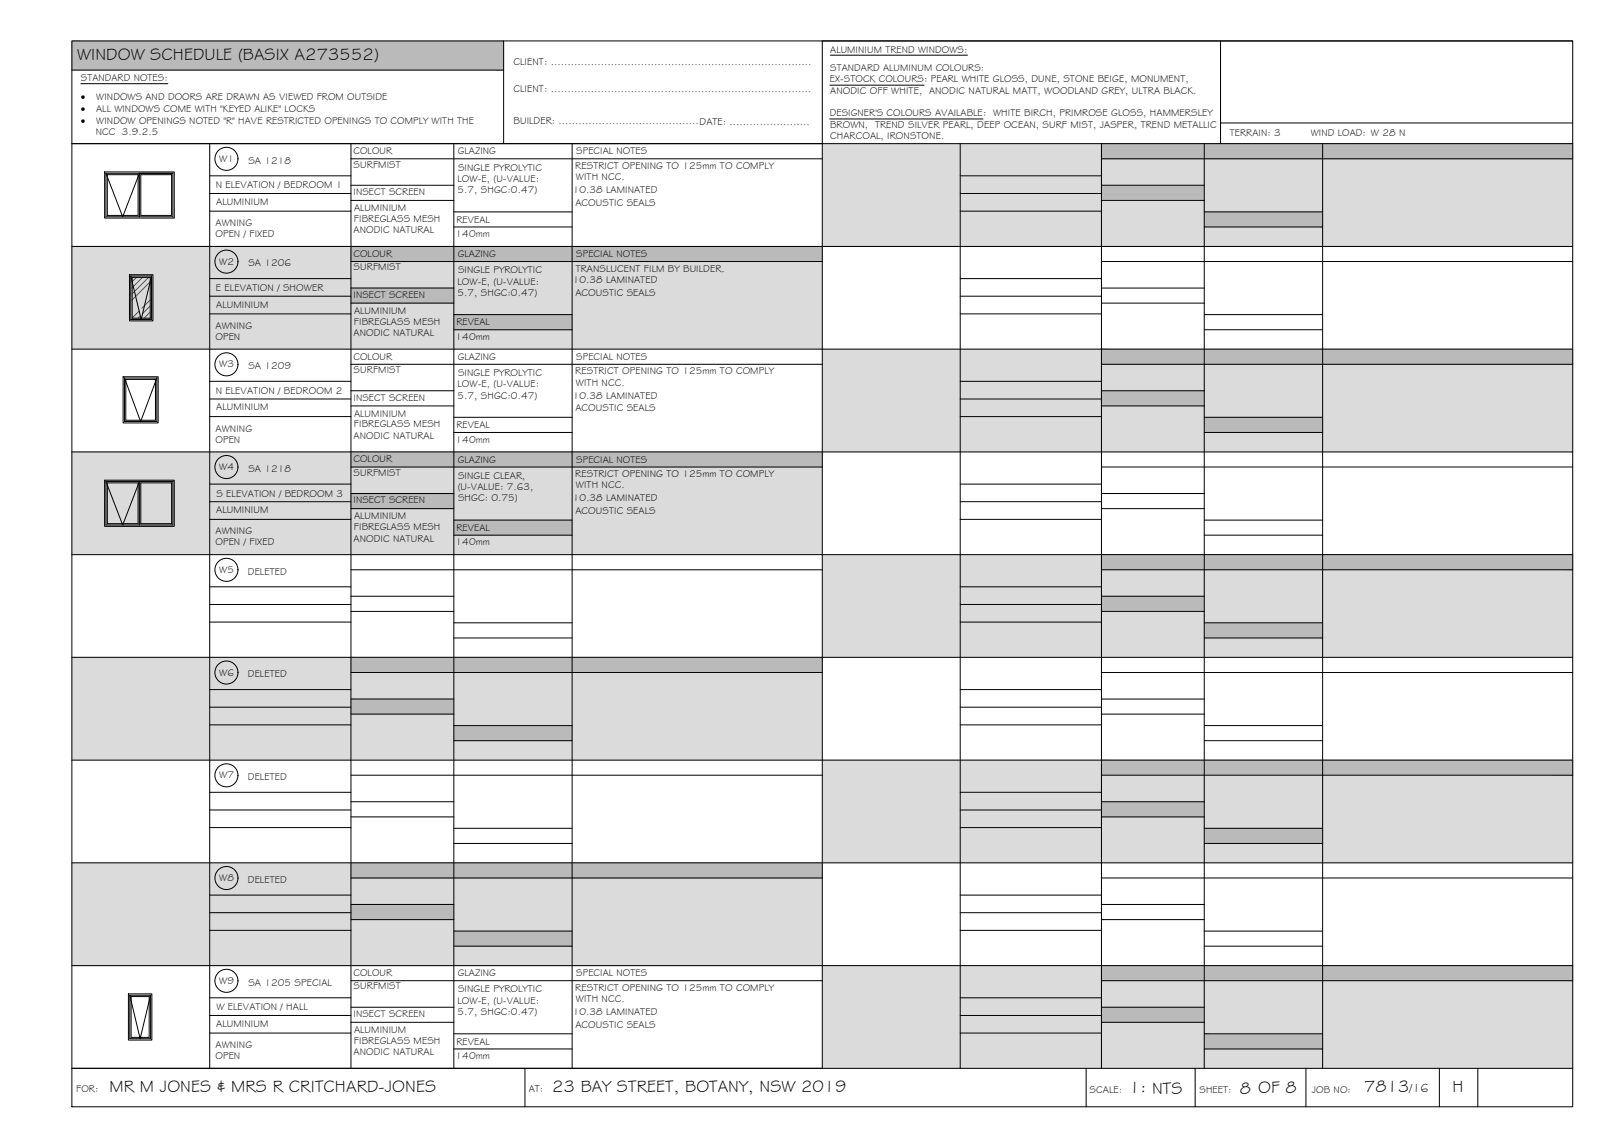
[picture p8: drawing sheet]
<svg xmlns="http://www.w3.org/2000/svg" width="420mm" height="297mm" viewBox="0 0 420 297" stroke-linecap="round" stroke-linejoin="round" font-family="sans-serif">
<!-- layer: WINDOW SCHEDULE HATCH -->
<g fill="#dbdbdb" stroke="#dbdbdb" stroke-width=".26">
<path d="M213.7 37.3l195 26.7v-26.7zM213.7 37.3l195 26.7h-195z"/>
<path d="M18.7 64l195 26.7v-26.7zM18.7 64l195 26.7h-195z"/>
<path d="M213.7 90.7l195 26.7v-26.7zM213.7 90.7l195 26.7h-195z"/>
<path d="M18.7 117.4l195 26.7v-26.7zM18.7 117.4l195 26.7h-195z"/>
<path d="M213.7 144.1l195 26.7v-26.7zM213.7 144.1l195 26.7h-195z"/>
<path d="M18.7 170.8l195 26.7v-26.7zM18.7 170.8l195 26.7h-195z"/>
<path d="M213.7 197.5l195 26.7v-26.7zM213.7 197.5l195 26.7h-195z"/>
<path d="M18.7 224.2l195 26.7v-26.7zM18.7 224.2l195 26.7h-195z"/>
<path d="M213.7 250.9l195 26.7v-26.7zM213.7 250.9l195 26.7h-195z"/>
</g>
<g fill="#bababa" stroke="#bababa" stroke-width=".26">
<path d="M18.7 10.6l112.2 7.6v-7.6zM18.7 10.6l112.2 7.6h-112.2z"/>
<path d="M286.2 37.3l122.5 4v-4zM286.2 37.3l122.5 4h-122.5z"/>
<path d="M286.2 48.1l26.7 4v-4zM286.2 48.1l26.7 4h-26.7z"/>
<path d="M312.9 55.1l30.8 3.9v-3.9zM312.9 55.1l30.8 3.9h-30.8z"/>
<path d="M91.2 64l122.5 4v-4zM91.2 64l122.5 4h-122.5z"/>
<path d="M91.2 74.9l26.7 3.9v-3.9zM91.2 74.9l26.7 3.9h-26.7z"/>
<path d="M117.9 81.8l30.8 3.9v-3.9zM117.9 81.8l30.8 3.9h-30.8z"/>
<path d="M286.2 90.7l122.5 4v-4zM286.2 90.7l122.5 4h-122.5z"/>
<path d="M286.2 101.6l26.7 3.9v-3.9zM286.2 101.6l26.7 3.9h-26.7z"/>
<path d="M312.9 108.5l30.8 3.9v-3.9zM312.9 108.5l30.8 3.9h-30.8z"/>
<path d="M91.2 117.4l122.5 4v-4zM91.2 117.4l122.5 4h-122.5z"/>
<path d="M91.2 128.3l26.7 3.9v-3.9zM91.2 128.3l26.7 3.9h-26.7z"/>
<path d="M117.9 135.2l30.8 3.9v-3.9zM117.9 135.2l30.8 3.9h-30.8z"/>
<path d="M286.2 144.1l122.5 4v-4zM286.2 144.1l122.5 4h-122.5z"/>
<path d="M286.2 155l26.7 3.9v-3.9zM286.2 155l26.7 3.9h-26.7z"/>
<path d="M312.9 161.9l30.8 3.9v-3.9zM312.9 161.9l30.8 3.9h-30.8z"/>
<path d="M91.2 170.8l122.5 4v-4zM91.2 170.8l122.5 4h-122.5z"/>
<path d="M91.2 181.6l26.7 4v-4zM91.2 181.6l26.7 4h-26.7z"/>
<path d="M117.9 188.6l30.8 3.9v-3.9zM117.9 188.6l30.8 3.9h-30.8z"/>
<path d="M286.2 197.5l122.5 4v-4zM286.2 197.5l122.5 4h-122.5z"/>
<path d="M286.2 208.4l26.7 3.9v-3.9zM286.2 208.4l26.7 3.9h-26.7z"/>
<path d="M312.9 215.3l30.8 3.9v-3.9zM312.9 215.3l30.8 3.9h-30.8z"/>
<path d="M91.2 224.2l122.5 4v-4zM91.2 224.2l122.5 4h-122.5z"/>
<path d="M91.2 235l26.7 4v-4zM91.2 235l26.7 4h-26.7z"/>
<path d="M117.9 242l30.8 3.9v-3.9zM117.9 242l30.8 3.9h-30.8z"/>
<path d="M286.2 250.9l122.5 4v-4zM286.2 250.9l122.5 4h-122.5z"/>
<path d="M286.2 261.8l26.7 3.9v-3.9zM286.2 261.8l26.7 3.9h-26.7z"/>
<path d="M312.9 268.7l30.8 3.9v-3.9zM312.9 268.7l30.8 3.9h-30.8z"/>
</g>
<!-- layer: BORDER -->
<g fill="none" stroke="#000" stroke-width=".26">
<path d="M18.7 10.6h390v277h-390zM18.7 18.2h112.2M130.9 10.6v26.7M317.1 10.6v26.7M408.7 10.6h-195v267M18.7 37.3h390M54.5 37.3v240.3M91.2 37.3v240.3M117.9 37.3v240.3M148.7 37.3v240.3M249.5 37.3v240.3M286.2 37.3v240.3"/>
<path d="M312.9 37.3v240.3M317.1 32h91.6M343.7 37.3v240.3M54.5 45.7h36.7M54.5 50.3h36.7M54.5 54.9h36.7M91.2 41.3h122.5M91.2 48.1h26.7M91.2 52.1h26.7M117.9 55.1h30.8M117.9 59h30.8M249.5 45.7h36.7"/>
<path d="M249.5 50.3h36.7M249.5 54.9h36.7M286.2 41.3h122.5M286.2 48.1h26.7M286.2 52.1h26.7M312.9 55.1h30.8M312.9 59h30.8M18.7 64h390M54.5 72.4h36.7M54.5 77h36.7M91.2 68h122.5M91.2 74.9h26.7"/>
<path d="M91.2 78.8h26.7M249.5 72.4h36.7M249.5 77h36.7M286.2 68h122.5M286.2 74.9h26.7M286.2 78.8h26.7M18.7 90.7h390M54.5 81.6h36.7M54.5 99.1h36.7M91.2 94.7h122.5M117.9 81.8h30.8M117.9 85.7h30.8"/>
<path d="M249.5 81.6h36.7M249.5 99.1h36.7M286.2 94.7h122.5M312.9 81.8h30.8M312.9 85.7h30.8M18.7 117.4h390M54.5 103.7h36.7M54.5 108.3h36.7M91.2 101.6h26.7M91.2 105.5h26.7M117.9 108.5h30.8M117.9 112.4h30.8"/>
<path d="M249.5 103.7h36.7M249.5 108.3h36.7M286.2 101.6h26.7M286.2 105.5h26.7M312.9 108.5h30.8M312.9 112.4h30.8M54.5 125.8h36.7M54.5 130.4h36.7M54.5 135h36.7M91.2 121.4h122.5M91.2 128.3h26.7M91.2 132.2h26.7"/>
<path d="M117.9 135.2h30.8M117.9 139.1h30.8M249.5 125.8h36.7M249.5 130.4h36.7M249.5 135h36.7M286.2 121.4h122.5M286.2 128.3h26.7M286.2 132.2h26.7M312.9 135.2h30.8M312.9 139.1h30.8M18.7 144.1h390M54.5 152.5h36.7"/>
<path d="M54.5 157.1h36.7M91.2 148.1h122.5M91.2 155h26.7M91.2 158.9h26.7M249.5 152.5h36.7M249.5 157.1h36.7M286.2 148.1h122.5M286.2 155h26.7M286.2 158.9h26.7M18.7 170.8h390M54.5 161.7h36.7M54.5 179.2h36.7"/>
<path d="M91.2 174.8h122.5M117.9 161.9h30.8M117.9 165.8h30.8M249.5 161.7h36.7M249.5 179.2h36.7M286.2 174.8h122.5M312.9 161.9h30.8M312.9 165.8h30.8M18.7 197.5h390M54.5 183.8h36.7M54.5 188.4h36.7M91.2 181.7h26.7"/>
<path d="M91.2 185.6h26.7M117.9 188.6h30.8M117.9 192.5h30.8M249.5 183.8h36.7M249.5 188.4h36.7M286.2 181.7h26.7M286.2 185.6h26.7M312.9 188.6h30.8M312.9 192.5h30.8M54.5 205.9h36.7M54.5 210.5h36.7M54.5 215.1h36.7"/>
<path d="M91.2 201.5h122.5M91.2 208.4h26.7M91.2 212.3h26.7M117.9 215.3h30.8M117.9 219.2h30.8M249.5 205.9h36.7M249.5 210.5h36.7M249.5 215.1h36.7M286.2 201.5h122.5M286.2 208.4h26.7M286.2 212.3h26.7M312.9 215.3h30.8"/>
<path d="M312.9 219.2h30.8M18.7 224.2h390M54.5 232.6h36.7M54.5 237.2h36.7M91.2 228.2h122.5M91.2 235h26.7M91.2 239h26.7M249.5 232.6h36.7M249.5 237.2h36.7M286.2 228.2h122.5M286.2 235h26.7M286.2 239h26.7"/>
<path d="M18.7 250.9h390M54.5 241.8h36.7M54.5 259.3h36.7M91.2 254.9h122.5M117.9 242h30.8M117.9 245.9h30.8M249.5 241.8h36.7M249.5 259.3h36.7M286.2 254.9h122.5M312.9 242h30.8M312.9 245.9h30.8M18.7 277.6h390"/>
<path d="M54.5 263.9h36.7M54.5 268.5h36.7M91.2 261.8h26.7M91.2 265.7h26.7M117.9 268.7h30.8M117.9 272.6h30.8M136.4 277.6v10M249.5 263.9h36.7M249.5 268.5h36.7M282.2 277.6v10M286.2 261.8h26.7M286.2 265.7h26.7"/>
<path d="M310.5 277.6v10M312.9 268.7h30.8M312.9 272.6h30.8M339.3 277.6v10M374 277.6v10M384 277.6v10"/>
</g>
<!-- layer: TEXT -->
<path d="M215.7 14.3h35.7M21 21.8h22.6M215.6 30.9h39.8M215.6 22.1h24.5" fill="none" stroke="#000" stroke-width=".26"/>
<!-- layer: WINDOWS -->
<g fill="none" stroke="#000" stroke-width=".26">
<path d="M27.5 45h17.4h-8.7M27.5 45l4.4 11.3 4.3-11.3M27.5 45v11.3h17.4v-11.3M27.9 45.4h8v10.6h-8zM36.2 45v11.3M36.6 45.4h8v10.6h-8zM34 71.7l2.7 11.3 2.7-11.3M34 71.7h5.4M34 71.7v11.3h5.4v-11.3M34.3 72.1h4.7v10.6h-4.7zM32.3 98.2l4.2 11.4 4.3-11.4M32.3 98.2h8.5"/>
<path d="M32.3 98.2v11.4h8.5v-11.4M32.7 98.6h7.7v10.6h-7.7zM27.5 125.1h17.4h-8.7M27.5 125.1l4.4 11.3 4.3-11.3M27.5 125.1v11.3h17.4v-11.3M27.9 125.5h8v10.6h-8zM36.2 125.1v11.3M36.6 125.5h8v10.6h-8zM33.7 258.6l2.7 11.3 2.7-11.3M33.7 258.6h5.4M33.7 258.6v11.3h5.4v-11.3M34.1 259h4.7v10.6h-4.7z"/>
<circle cx="58.8" cy="41.3" r="3"/>
<circle cx="58.8" cy="68" r="3"/>
<circle cx="58.8" cy="94.7" r="3"/>
<circle cx="58.8" cy="121.4" r="3"/>
<circle cx="58.8" cy="148.1" r="3"/>
<circle cx="58.8" cy="174.8" r="3"/>
<circle cx="58.8" cy="201.5" r="3"/>
<circle cx="58.8" cy="228.2" r="3"/>
<circle cx="58.8" cy="254.9" r="3"/>
</g>
<!-- layer: NEWWORK -->
<path d="M27.2 44.7h18.1v12h-18.1zM33.6 71.4h6.1v12h-6.1zM32 97.9h9.1v12h-9.1zM27.2 124.8h18.1v12h-18.1zM33.4 258.3h6.1v12h-6.1z" fill="none" stroke="#000" stroke-width=".26"/>
<!-- layer: HATCH -->
<path d="M35.5 72.1l-1.2 1.1M37 72.1l-2.7 2.7M38.6 72.1l-4.3 4.3M39 73.2l-4.7 4.7M39 77.9l-2.1 2.2M39 79.5l-2 2M36.2 80.8l-1.9 1.8M36.5 82.1l-.6 .6M39 81.1l-1.6 1.6M39 82.6v.1" fill="none" stroke="#545454" stroke-width=".26"/>
<g font-size="4.5">
<text x="20" y="15.6">WINDOW SCHEDULE (BASIX A273552)</text>
<text x="28.5" y="283.7">MR M JONES &amp; MRS R CRITCHARD-JONES</text>
<text x="143.5" y="283.7">23 BAY STREET, BOTANY, NSW 2019</text>
<text x="293.4" y="284">1: NTS</text>
<text x="322.2" y="284.2">8 OF 8</text>
<text x="354.5" y="283.8">7813</text>
<text x="377.4" y="283.8">H</text>
</g>
<text font-size="3.2" x="366.3" y="283.8">/16</text>
<g font-size="2.6">
<text x="133.4" y="16.9">CLIENT: ..............................................................................</text>
<text x="215.7" y="13.6">ALUMINIUM TREND WINDOWS:</text>
<text x="21" y="21.1">STANDARD NOTES:</text>
<text x="215.6" y="21.4">EX-STOCK COLOURS: PEARL WHITE GLOSS, DUNE, STONE BEIGE, MONUMENT,</text>
<text x="215.7" y="18.5">STANDARD ALUMINUM COLOURS:</text>
<text x="21" y="26.1">·</text>
<text x="21" y="29.1">·</text>
<text x="25" y="29.1">ALL WINDOWS COME WITH &quot;KEYED ALIKE&quot; LOCKS</text>
<text x="25" y="26.1">WINDOWS AND DOORS ARE DRAWN AS VIEWED FROM OUTSIDE</text>
<text x="133.4" y="24">CLIENT: ..............................................................................</text>
<text x="215.7" y="24.4">ANODIC OFF WHITE, ANODIC NATURAL MATT, WOODLAND GREY, ULTRA BLACK.</text>
<text x="21" y="32.1">·</text>
<text x="24.9" y="35.1">NCC 3.9.2.5</text>
<text x="25" y="32.1">WINDOW OPENINGS NOTED &quot;R&quot; HAVE RESTRICTED OPENINGS TO COMPLY WITH THE</text>
<text x="133.4" y="32.3">BUILDER: ..........................................DATE: ........................</text>
<text x="215.6" y="30.2">DESIGNER'S COLOURS AVAILABLE: WHITE BIRCH, PRIMROSE GLOSS, HAMMERSLEY</text>
<text x="215.7" y="33.2">BROWN, TREND SILVER PEARL, DEEP OCEAN, SURF MIST, JASPER, TREND METALLIC</text>
<text x="319.6" y="35.4">TERRAIN: 3</text>
<text x="340.6" y="35.4">WIND LOAD: W 28 N</text>
<text x="91.8" y="40.1">COLOUR</text>
<text x="119" y="40.1">GLAZING</text>
<text x="149.7" y="40.1">SPECIAL NOTES</text>
<text x="215.7" y="36.1">CHARCOAL, IRONSTONE.</text>
<text x="57" y="42.1">W1</text>
<text x="64.5" y="42.6">SA 1218</text>
<text x="91.9" y="43.6">SURFMIST</text>
<text x="118.9" y="47.2">LOW-E, (U-VALUE:</text>
<text x="119" y="44.3">SINGLE PYROLYTIC</text>
<text x="149.5" y="43.9">RESTRICT OPENING TO 125mm TO COMPLY</text>
<text x="149.6" y="46.8">WITH NCC.</text>
<text x="56.1" y="49">N ELEVATION / BEDROOM 1</text>
<text x="56.2" y="53.2">ALUMINIUM</text>
<text x="91.8" y="50.7">INSECT SCREEN</text>
<text x="118.9" y="50.2">5.7, SHGC:0.47)</text>
<text x="148.8" y="50.2">10.38 LAMINATED</text>
<text x="149.5" y="53.4">ACOUSTIC SEALS</text>
<text x="56" y="58.7">AWNING</text>
<text x="92" y="57.7">FIBREGLASS MESH</text>
<text x="92" y="54.9">ALUMINIUM</text>
<text x="118.6" y="57.9">REVEAL</text>
<text x="56" y="61.6">OPEN / FIXED</text>
<text x="91.9" y="60.7">ANODIC NATURAL</text>
<text x="118.4" y="61.7">140mm</text>
<text x="57" y="68.8">W2</text>
<text x="64.5" y="69.3">SA 1206</text>
<text x="91.8" y="66.8">COLOUR</text>
<text x="91.9" y="70.2">SURFMIST</text>
<text x="119" y="66.9">GLAZING</text>
<text x="119" y="71">SINGLE PYROLYTIC</text>
<text x="149.6" y="70.6">TRANSLUCENT FILM BY BUILDER.</text>
<text x="149.7" y="66.9">SPECIAL NOTES</text>
<text x="56.1" y="75.7">E ELEVATION / SHOWER</text>
<text x="91.8" y="77.4">INSECT SCREEN</text>
<text x="118.9" y="73.9">LOW-E, (U-VALUE:</text>
<text x="118.9" y="76.9">5.7, SHGC:0.47)</text>
<text x="148.8" y="73.6">10.38 LAMINATED</text>
<text x="149.5" y="76.9">ACOUSTIC SEALS</text>
<text x="56.2" y="79.9">ALUMINIUM</text>
<text x="92" y="81.6">ALUMINIUM</text>
<text x="56" y="88.4">OPEN</text>
<text x="56" y="85.5">AWNING</text>
<text x="91.9" y="87.4">ANODIC NATURAL</text>
<text x="92" y="84.4">FIBREGLASS MESH</text>
<text x="118.4" y="88.3">140mm</text>
<text x="118.6" y="84.6">REVEAL</text>
<text x="57" y="95.5">W3</text>
<text x="64.5" y="96">SA 1209</text>
<text x="91.8" y="93.5">COLOUR</text>
<text x="119" y="93.5">GLAZING</text>
<text x="149.7" y="93.5">SPECIAL NOTES</text>
<text x="91.9" y="97">SURFMIST</text>
<text x="118.9" y="100.6">LOW-E, (U-VALUE:</text>
<text x="119" y="97.7">SINGLE PYROLYTIC</text>
<text x="149.5" y="97.3">RESTRICT OPENING TO 125mm TO COMPLY</text>
<text x="149.6" y="100.2">WITH NCC.</text>
<text x="56.1" y="102.4">N ELEVATION / BEDROOM 2</text>
<text x="56.2" y="106.7">ALUMINIUM</text>
<text x="91.8" y="104.1">INSECT SCREEN</text>
<text x="118.9" y="103.6">5.7, SHGC:0.47)</text>
<text x="148.8" y="103.6">10.38 LAMINATED</text>
<text x="149.5" y="106.8">ACOUSTIC SEALS</text>
<text x="56" y="112.2">AWNING</text>
<text x="92" y="111.1">FIBREGLASS MESH</text>
<text x="92" y="108.3">ALUMINIUM</text>
<text x="118.6" y="111.3">REVEAL</text>
<text x="56" y="115.1">OPEN</text>
<text x="91.9" y="114.1">ANODIC NATURAL</text>
<text x="118.4" y="115">140mm</text>
<text x="57" y="122.2">W4</text>
<text x="64.5" y="122.7">SA 1218</text>
<text x="91.8" y="120.2">COLOUR</text>
<text x="91.9" y="123.6">SURFMIST</text>
<text x="119" y="120.3">GLAZING</text>
<text x="119" y="124.4">SINGLE CLEAR,</text>
<text x="149.5" y="124">RESTRICT OPENING TO 125mm TO COMPLY</text>
<text x="149.7" y="120.3">SPECIAL NOTES</text>
<text x="56.2" y="129.1">S ELEVATION / BEDROOM 3</text>
<text x="91.8" y="130.8">INSECT SCREEN</text>
<text x="118.9" y="127.3">(U-VALUE: 7.63,</text>
<text x="119" y="130.3">SHGC: 0.75)</text>
<text x="148.8" y="130.3">10.38 LAMINATED</text>
<text x="149.6" y="126.9">WITH NCC.</text>
<text x="56.2" y="133.3">ALUMINIUM</text>
<text x="92" y="137.8">FIBREGLASS MESH</text>
<text x="92" y="135">ALUMINIUM</text>
<text x="118.6" y="138">REVEAL</text>
<text x="149.5" y="133.5">ACOUSTIC SEALS</text>
<text x="56" y="141.7">OPEN / FIXED</text>
<text x="56" y="138.8">AWNING</text>
<text x="91.9" y="140.8">ANODIC NATURAL</text>
<text x="118.4" y="141.7">140mm</text>
<text x="57" y="148.9">W5</text>
<text x="64.4" y="149.3">DELETED</text>
<text x="57" y="175.6">W6</text>
<text x="64.4" y="176">DELETED</text>
<text x="57" y="202.3">W7</text>
<text x="64.4" y="202.7">DELETED</text>
<text x="57" y="229">W8</text>
<text x="64.4" y="229.4">DELETED</text>
<text x="57" y="255.7">W9</text>
<text x="64.5" y="256.2">SA 1205 SPECIAL</text>
<text x="91.8" y="253.7">COLOUR</text>
<text x="91.9" y="257.1">SURFMIST</text>
<text x="119" y="253.8">GLAZING</text>
<text x="119" y="257.9">SINGLE PYROLYTIC</text>
<text x="149.5" y="257.5">RESTRICT OPENING TO 125mm TO COMPLY</text>
<text x="149.7" y="253.8">SPECIAL NOTES</text>
<text x="56.2" y="262.6">W ELEVATION / HALL</text>
<text x="118.9" y="260.9">LOW-E, (U-VALUE:</text>
<text x="118.9" y="263.8">5.7, SHGC:0.47)</text>
<text x="148.8" y="263.8">10.38 LAMINATED</text>
<text x="149.6" y="260.4">WITH NCC.</text>
<text x="56.2" y="266.8">ALUMINIUM</text>
<text x="91.8" y="264.3">INSECT SCREEN</text>
<text x="92" y="268.5">ALUMINIUM</text>
<text x="149.5" y="267.1">ACOUSTIC SEALS</text>
<text x="56" y="275.3">OPEN</text>
<text x="56" y="272.4">AWNING</text>
<text x="91.9" y="274.3">ANODIC NATURAL</text>
<text x="92" y="271.3">FIBREGLASS MESH</text>
<text x="118.4" y="275.2">140mm</text>
<text x="118.6" y="271.5">REVEAL</text>
<text x="19.8" y="283.8">FOR:</text>
<text x="137.4" y="283.7">AT:</text>
<text x="283.1" y="284">SCALE:</text>
<text x="311.7" y="284">SHEET:</text>
<text x="340.9" y="284">JOB NO:</text>
</g>
</svg>
